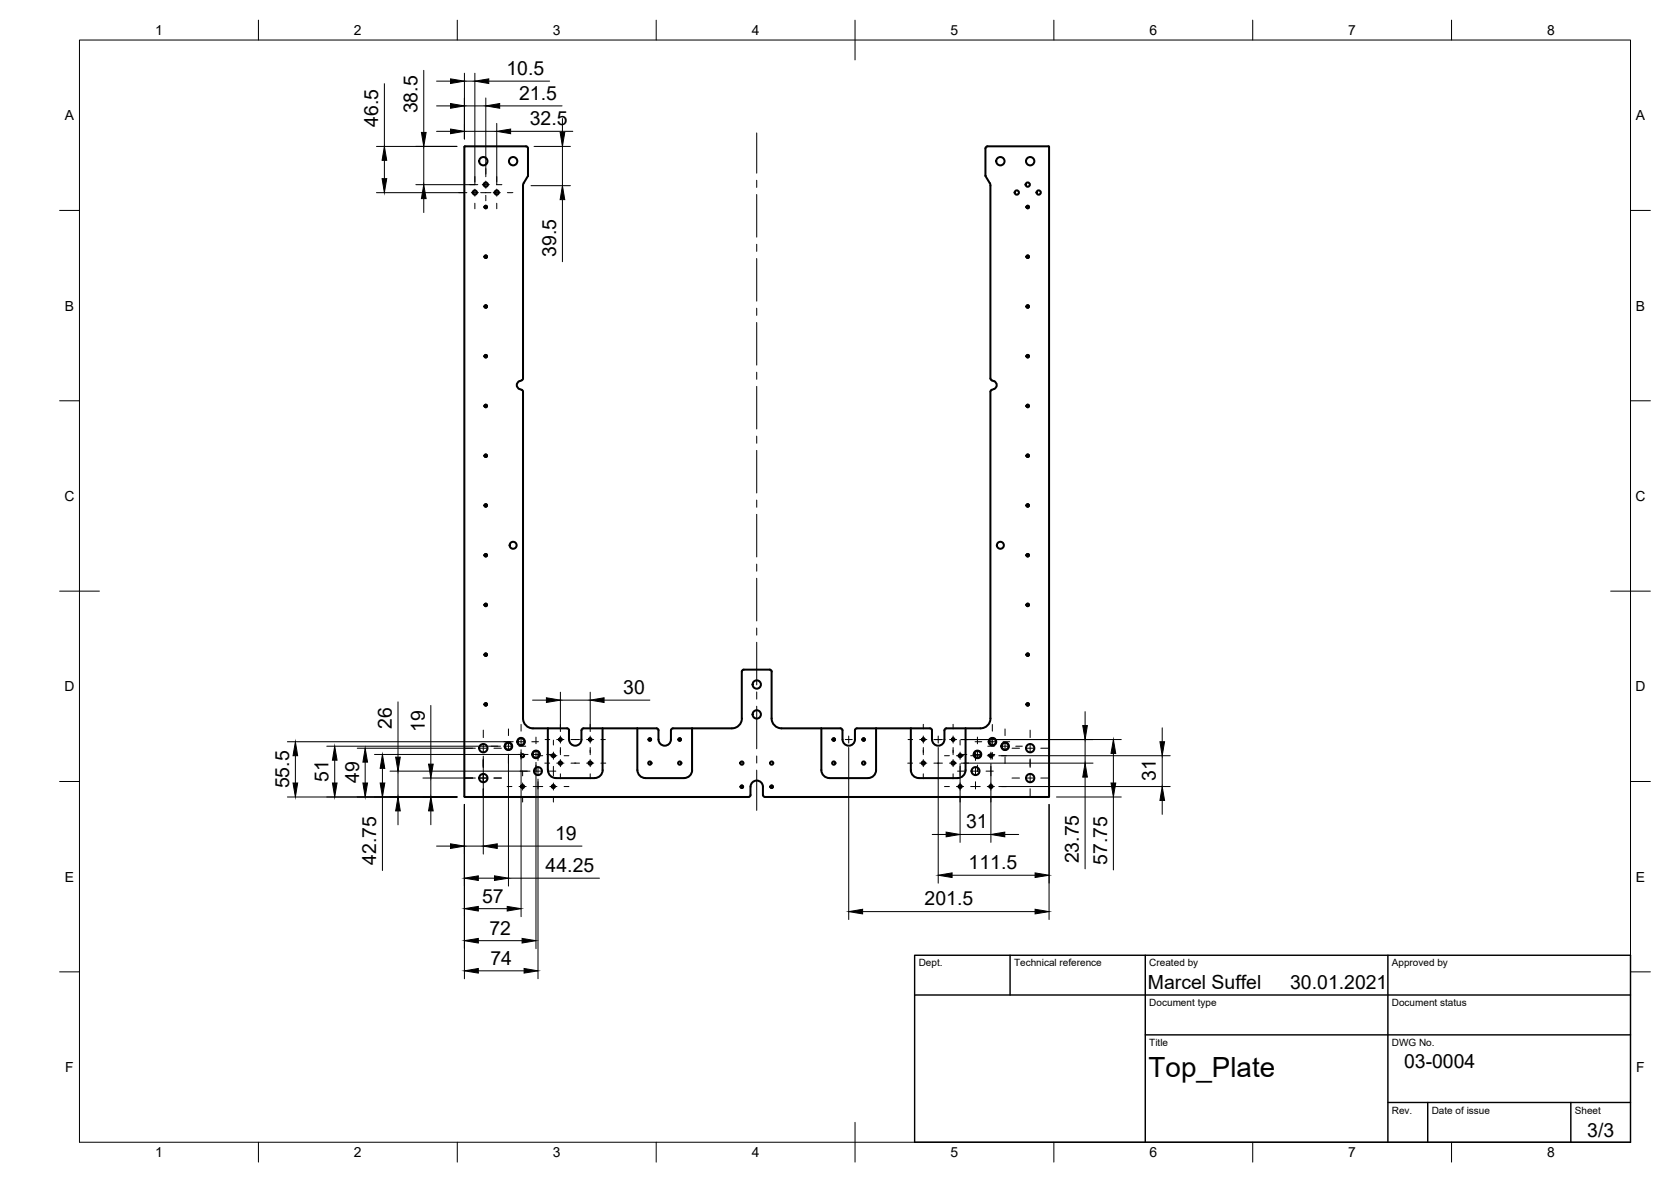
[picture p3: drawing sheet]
<svg xmlns="http://www.w3.org/2000/svg" width="420mm" height="297mm" viewBox="0 0 420 297" stroke-linecap="round" stroke-linejoin="round" font-family="sans-serif">
<!-- layer: Sichtbar -->
<g fill="none" stroke="#000" stroke-width=".51">
<path d="M116.8 36.9v163.3M116.9 36.8h15.6l.3 .5-.1 7M116.9 36.8l-.1 .1M132.7 44.3l-1 1.7-.2 .7v48.4l-.3 .5M247.8 44.3l1.1 1.7 .1 .6v48.5l.4 .5M247.8 44.3v-7l.2-.5h15.7l.1 163.3-71.5 .2M130.6 95.8a1.14 1.14 0 0 0-.6 1.3 1.14 1.14 0 0 0 1.2 .9l.3 .4v82.1a2.51 2.51 0 0 0 2.5 2.5l8.8 .1 .3 .4v2.4M131.2 95.6l-.6 .2M249.4 95.6l.5 .2M249.9 97.8l-.7 .3-.2 .3v82.1a2.47 2.47 0 0 1-2.5 2.5h-8.5M249.9 95.8a1.07 1.07 0 0 1 .7 1 1.07 1.07 0 0 1-.7 1M194 168.8v11.7a2.51 2.51 0 0 0 2.5 2.5h10"/>
<path d="M194 168.8v-.3l-.5-.2h-6.5l-.4 .2-.1 12M137.8 183v10.5M137.8 193.5a2 2 0 0 0 2 2M139.8 195.5h9.7M143.1 185.8a1.56 1.56 0 0 0 1.5 1.6 1.56 1.56 0 0 0 1.6-1.6M146.2 185.9v-2.4l.1-.2 .4-.3h18.4l.2 .1 .3 .4v2.4M151.5 183v10.5M151.5 193.5a2 2 0 0 1-2 2M160.3 183v10.5M160.3 193.5a2 2 0 0 0 2 2M162.3 195.5h9.7M165.6 185.8a1.56 1.56 0 0 0 1.5 1.6 1.56 1.56 0 0 0 1.6-1.6"/>
<path d="M174 183h10M174 183l-5 .1-.3 .4v2.4M174 183v10.5M174 193.5a2 2 0 0 1-2 2M186.5 180.5a2.51 2.51 0 0 1-2.5 2.5M206.5 183v10.5a2 2 0 0 0 2 2M206.5 183l5.1 .1 .2 .4v2.4M208.5 195.5h9.8M211.9 185.8a1.56 1.56 0 0 0 1.5 1.6 1.56 1.56 0 0 0 1.6-1.6M215 185.9v-2.4v-.2l.5-.3h18.3l.3 .1 .2 .4v2.4M220.3 183v10.5a2 2 0 0 1-2 2M229 183v10.5a2 2 0 0 0 2 2"/>
<path d="M231 195.5h9.8M234.4 185.8a1.56 1.56 0 0 0 1.5 1.6 1.56 1.56 0 0 0 1.6-1.6M238 183l-.5 .3v.2v2.4M242.8 183v10.5a2 2 0 0 1-2 2M116.8 200.1l.1 .2M192.3 200.3l-.2-.1-.3-.4v-2.1a1.57 1.57 0 0 0-1.5-1.5 1.57 1.57 0 0 0-1.6 1.5v2.1l-.2 .4-.3 .1h-71.3"/>
<circle cx="119.4" cy="48.4" r=".54"/>
<circle cx="121.5" cy="40.5" r="1.05"/>
<circle cx="122.1" cy="52" r=".31"/>
<circle cx="122.1" cy="46.4" r=".54"/>
<circle cx="124.9" cy="48.4" r=".54"/>
<circle cx="129" cy="40.5" r="1.05"/>
<circle cx="251.5" cy="40.5" r="1.05"/>
<circle cx="255.7" cy="48.4" r=".54"/>
<circle cx="258.4" cy="52" r=".31"/>
<circle cx="258.4" cy="46.4" r=".54"/>
<circle cx="259" cy="40.5" r="1.05"/>
<circle cx="261.2" cy="48.4" r=".54"/>
<circle cx="122.1" cy="64.5" r=".31"/>
<circle cx="122.1" cy="77" r=".31"/>
<circle cx="258.4" cy="64.5" r=".31"/>
<circle cx="258.4" cy="77" r=".31"/>
<circle cx="122.1" cy="89.5" r=".31"/>
<circle cx="258.4" cy="89.5" r=".31"/>
<circle cx="122.1" cy="102" r=".31"/>
<circle cx="122.1" cy="114.5" r=".31"/>
<circle cx="258.4" cy="102" r=".31"/>
<circle cx="258.4" cy="114.5" r=".31"/>
<circle cx="122.1" cy="127" r=".31"/>
<circle cx="122.1" cy="139.5" r=".31"/>
<circle cx="129" cy="137" r=".88"/>
<circle cx="251.5" cy="137" r=".88"/>
<circle cx="258.4" cy="139.5" r=".31"/>
<circle cx="258.4" cy="127" r=".31"/>
<circle cx="122.1" cy="152" r=".31"/>
<circle cx="258.4" cy="152" r=".31"/>
<circle cx="122.1" cy="177" r=".31"/>
<circle cx="122.1" cy="164.5" r=".31"/>
<circle cx="190.3" cy="179.5" r="1.05"/>
<circle cx="190.3" cy="172" r="1.05"/>
<circle cx="258.4" cy="177" r=".31"/>
<circle cx="258.4" cy="164.5" r=".31"/>
<circle cx="121.5" cy="188" r="1.05"/>
<circle cx="121.5" cy="195.5" r="1.05"/>
<circle cx="127.8" cy="187.5" r=".86"/>
<circle cx="131" cy="186.4" r=".86"/>
<circle cx="131.4" cy="197.7" r=".39"/>
<circle cx="131.4" cy="189.9" r=".39"/>
<circle cx="134.8" cy="189.6" r=".86"/>
<circle cx="135.3" cy="193.8" r="1.01"/>
<circle cx="139.1" cy="189.9" r=".39"/>
<circle cx="139.1" cy="197.7" r=".39"/>
<circle cx="140.9" cy="191.8" r=".41"/>
<circle cx="140.9" cy="185.8" r=".31"/>
<circle cx="148.4" cy="191.8" r=".41"/>
<circle cx="148.4" cy="185.8" r=".31"/>
<circle cx="163.4" cy="191.8" r=".41"/>
<circle cx="163.4" cy="185.8" r=".31"/>
<circle cx="170.9" cy="191.8" r=".41"/>
<circle cx="170.9" cy="185.8" r=".31"/>
<circle cx="186.5" cy="197.7" r=".31"/>
<circle cx="186.5" cy="191.8" r=".41"/>
<circle cx="194" cy="197.7" r=".31"/>
<circle cx="194" cy="191.8" r=".41"/>
<circle cx="209.6" cy="191.8" r=".41"/>
<circle cx="209.6" cy="185.8" r=".31"/>
<circle cx="217.2" cy="191.8" r=".41"/>
<circle cx="217.2" cy="185.8" r=".31"/>
<circle cx="232.2" cy="191.8" r=".41"/>
<circle cx="232.2" cy="185.8" r=".31"/>
<circle cx="239.7" cy="191.8" r=".41"/>
<circle cx="239.7" cy="185.8" r=".31"/>
<circle cx="241.4" cy="189.9" r=".39"/>
<circle cx="241.4" cy="197.7" r=".39"/>
<circle cx="245.3" cy="193.8" r="1.01"/>
<circle cx="245.8" cy="189.6" r=".86"/>
<circle cx="249.2" cy="197.7" r=".39"/>
<circle cx="249.2" cy="189.9" r=".39"/>
<circle cx="249.5" cy="186.4" r=".86"/>
<circle cx="252.7" cy="187.5" r=".86"/>
<circle cx="259" cy="195.5" r="1.05"/>
<circle cx="259" cy="188" r="1.05"/>
</g>
<!-- layer: Sichtbar schmal -->
<g fill="none" stroke="#000" stroke-width=".36">
<circle cx="122.1" cy="52" r=".39"/>
<circle cx="258.4" cy="52" r=".39"/>
<circle cx="122.1" cy="64.5" r=".39"/>
<circle cx="122.1" cy="77" r=".39"/>
<circle cx="258.4" cy="64.5" r=".39"/>
<circle cx="258.4" cy="77" r=".39"/>
<circle cx="122.1" cy="89.5" r=".39"/>
<circle cx="258.4" cy="89.5" r=".39"/>
<circle cx="122.1" cy="114.5" r=".39"/>
<circle cx="122.1" cy="102" r=".39"/>
<circle cx="258.4" cy="114.5" r=".39"/>
<circle cx="258.4" cy="102" r=".39"/>
<circle cx="122.1" cy="127" r=".39"/>
<circle cx="122.1" cy="139.5" r=".39"/>
<circle cx="258.4" cy="139.5" r=".39"/>
<circle cx="258.4" cy="127" r=".39"/>
<circle cx="122.1" cy="152" r=".39"/>
<circle cx="258.4" cy="152" r=".39"/>
<circle cx="122.1" cy="177" r=".39"/>
<circle cx="122.1" cy="164.5" r=".39"/>
<circle cx="258.4" cy="164.5" r=".39"/>
<circle cx="258.4" cy="177" r=".39"/>
<circle cx="127.8" cy="187.5" r="1.03"/>
<circle cx="131" cy="186.4" r="1.03"/>
<circle cx="134.8" cy="189.6" r="1.03"/>
<circle cx="140.9" cy="185.8" r=".39"/>
<circle cx="148.4" cy="185.8" r=".39"/>
<circle cx="163.4" cy="185.8" r=".39"/>
<circle cx="170.9" cy="185.8" r=".39"/>
<circle cx="186.5" cy="197.7" r=".39"/>
<circle cx="194" cy="197.7" r=".39"/>
<circle cx="209.6" cy="185.8" r=".39"/>
<circle cx="217.2" cy="185.8" r=".39"/>
<circle cx="232.2" cy="185.8" r=".39"/>
<circle cx="239.7" cy="185.8" r=".39"/>
<circle cx="245.8" cy="189.6" r="1.03"/>
<circle cx="249.5" cy="186.4" r="1.03"/>
<circle cx="252.7" cy="187.5" r="1.03"/>
</g>
<!-- layer: Border -->
<g fill="none" stroke="#000" stroke-width=".25">
<path d="M20 10.1h390v276.9h-390zM65 5.1v5M115 5.1v5M165 5.1v5M215 5.1v10M265 5.1v5M315 5.1v5M365 5.1v5M15 52.9h5M410 52.9h5M15 100.7h5M410 100.7h5"/>
<path d="M15 148.6h10M405 148.6h10M15 196.4h5M410 196.4h5M15 244.2h5M410 244.2h5M65 287v5M115 287v5M165 287v5M215 282.1v9.9M265 287v5M315 287v5"/>
<path d="M365 287v5"/>
</g>
<!-- layer: TitleBlock -->
<path d="M230 240.1h180v46.9h-180zM230 250h180M254 240.1v9.9M288 240.1v46.9M349 240.1v46.9M288 260.1h122M349 277.1h61M359 277.1v9.9M395 277.1v9.9" fill="none" stroke="#000" stroke-width=".36"/>
<!-- layer: Dimensions -->
<g fill="none" stroke="#000" stroke-width=".25">
<path d="M106.6 17.7v15.6M116.8 18.4v16.5M119.4 18.4v28M94.7 36.8h20.2M96.6 21v15.8M106.6 36.8v9.6M109.8 20.4h3.5M109.8 26.6h3.5M109.8 33h3.5M116.8 20.4h2.6M116.8 26.6h5.4M116.8 33h8.1"/>
<path d="M122.2 24.6v19.8M122.9 20.4h15.3M124.9 31v15.4M125.6 26.6h15.7M128.4 33h15.6M134.3 36.8h9.1M141.4 29.8v3.5M141.4 36.8v9.9M94.7 48.4h22.7M96.6 40.3v4.6M104.6 46.4h15.5M106.6 49.9v3.5"/>
<path d="M133.5 46.7h9.9M141.4 50.2v15.6M100.1 176.4v13.9M108.3 177.3v14.7M133.9 175.9h3.5M140.9 174v9.8M140.9 175.9h7.5M148.4 174v9.8M151.9 175.9h11.5M272.8 178.8v3.5M72.3 186.4h56.7M74.3 189.9v6.9"/>
<path d="M82.2 187.5h43.6M84.2 191v5.8M89.8 188h29.7M91.8 191.5v5.3M94.2 189.6h38.6M96.2 193.1v3.7M98.1 193.8h35.2M100.1 193.8v6.5M106.3 195.5h13.2M108.3 195.5v4.8M121.5 190v24.6M127.8 189.5v33.2"/>
<path d="M131 188.4v42M134.8 191.6v46.8M135.3 195.8v50.2M213.4 187.8v43.3M235.9 187.8v34.1M241.4 191.9v19.8M241.6 185.9h40.3M241.6 191.8h33.2M249.2 191.9v19.8M251.1 197.7h43.1M251.1 189.9h43.1M272.8 185.9v5.9"/>
<path d="M272.8 195.3v23M280 189.3v7.5M292.2 182.9v3.5M292.2 189.9v7.8M72.3 200.3h42.6M96.2 200.3v18.5M100.1 203.8v3.5M108.3 203.8v3.5M109.8 212.6h3.5M116.8 202.1v43.9M116.8 212.6h4.7M125 212.6h21.3"/>
<path d="M234.4 209.7h3.5M239.4 219.9h20.9M241.4 209.7h7.8M252.6 209.7h3.5M263.8 202.1v29M265.6 200.3h16.3M280 200.3v18.3M292.2 201.2v3.4M120.3 220.7h4M120.3 228.4h7.2M120.3 236.4h11M127.8 220.7h22.9"/>
<path d="M216.9 229.1h43.4M120.3 244h11.5"/>
</g>
<g fill="#000" stroke="#000" stroke-width=".25">
<path d="M113.3 19.8l3.5 .6-3.5 .6zM119.4 20.4l3.5-.6v1.2zM106 33.3h1.1l-.5 3.5zM113.3 26l3.5 .6-3.5 .6zM113.3 32.4l3.5 .6-3.5 .6zM122.2 26.6l3.4-.6v1.2zM124.9 33l3.5-.6v1.2zM140.8 33.3h1.2l-.6 3.5zM96.1 44.9h1.1l-.6 3.5zM96.6 36.8l.6 3.5h-1.1zM106.6 46.4l.5 3.5h-1.1zM141.4 46.7l.6 3.5h-1.2z"/>
<path d="M137.4 175.4l3.5 .5-3.5 .6zM148.4 175.9l3.5-.5v1.1zM74.3 186.4l.5 3.5h-1.1zM73.7 196.8h1.1l-.5 3.5zM83.6 196.8h1.2l-.6 3.5zM84.2 187.5l.6 3.5h-1.2zM91.2 196.8h1.2l-.6 3.5zM91.8 188l.6 3.5h-1.2zM96.2 189.6l.6 3.5h-1.2zM95.6 196.8h1.2l-.6 3.5zM99.5 190.3h1.1l-.5 3.5zM107.8 192h1.1l-.6 3.5z"/>
<path d="M272.2 182.3h1.2l-.6 3.6zM272.8 191.8l.6 3.5h-1.2zM280 185.9l.5 3.4h-1.1zM279.4 196.8h1.1l-.5 3.5zM291.7 186.4h1.1l-.6 3.5zM100.1 200.3l.5 3.5h-1.1zM108.3 200.3l.6 3.5h-1.1zM113.3 212.1l3.5 .5-3.5 .6zM121.5 212.6l3.5-.5v1.1zM237.9 209.1l3.5 .6-3.5 .6zM235.9 219.9l3.5-.5v1.1zM249.2 209.7l3.4-.6v1.2z"/>
<path d="M260.3 219.4l3.5 .5-3.5 .6zM292.2 197.7l.6 3.5h-1.1zM116.8 220.7l3.5-.6v1.2zM116.8 228.4l3.5-.6v1.1zM116.8 236.4l3.5-.6v1.2zM124.3 220.1l3.5 .6-3.5 .6zM127.5 227.8l3.5 .6-3.5 .5zM131.3 235.8l3.5 .6-3.5 .6zM213.4 229.1l3.5-.6v1.2zM260.3 228.5l3.5 .6-3.5 .6zM116.8 244l3.5-.6v1.1zM131.8 243.4l3.5 .6-3.5 .5z"/>
</g>
<!-- layer: Center Lines -->
<g fill="none" stroke="#000" stroke-width=".25">
<path d="M190.3 33.4v10.1M115.4 48.4h1.3M118.1 46.4h1.4M118.5 48.4h1.8M119.4 44.4v1.3M119.4 47.5v1.8M119.4 51.1v1.4M120.9 48.4h2.5M121.3 46.4h1.7M122.2 42.4v1.3M122.2 45.5v1.8M122.2 49.1v1.3"/>
<path d="M124 48.4h1.8M124.8 46.4h1.4M124.9 44.4v1.3M124.9 47.5v1.8M124.9 51.1v1.4M127.6 48.4h1.3M190.3 45.3v1.8M190.3 48.9v10.7M190.3 61.4v1.8M190.3 65v10.7M190.3 77.5v1.8M190.3 81v10.7"/>
<path d="M190.3 93.5v1.8M190.3 97.1v10.7M190.3 109.6v1.8M190.3 113.2v10.7M190.3 125.7v1.8M190.3 129.3v10.7M190.3 141.8v1.7M190.3 145.3v10.7M190.3 157.8v1.8M190.3 161.4v10.7M190.3 173.9v1.8M190.3 177.5v10.7"/>
<path d="M117 188h1.9M117 195.5h1.9M120.6 188h1.8M120.6 195.5h1.8M121.5 183.5v1.9M121.5 187.1v1.8M121.5 190.7v2.2M121.5 194.6v1.8M121.5 198.2v1.9M123.5 187.5h1.7M124.2 188h1.9M124.2 195.5h1.9"/>
<path d="M126.7 186.4h1.7M126.9 187.5h1.8M127.5 197.7h1.2M127.8 183.2v1.7M127.8 186.6v1.8M127.8 190.2v1.7M130.1 186.4h1.8M130.4 189.6h1.7M130.5 187.5h1.7M130.5 197.7h1.8M130.8 193.8h1.8M131 182.1v1.6"/>
<path d="M131 185.5v1.8M131 189.1v1.7M131.4 193.8v1.2M131.4 196.8v1.8M133.7 186.4h1.7M133.9 189.6h1.8M134.1 197.7h2.4M134.4 193.8h1.8M134.8 185.2v1.7M134.8 188.7v1.8M134.8 192.3v1.6M135.3 189.9h1.2"/>
<path d="M135.3 189.3v1.8M135.3 192.9v1.8M135.3 196.5v1.8M137 191.8h1.2M137.1 185.9h1.1M137.5 189.6h1.6M137.9 193.8h1.9M138.3 197.7h1.7M138.3 189.9h1.7M139.1 186v1.2M139.1 189v1.8M139.1 192.6v2.4"/>
<path d="M139.1 196.8v1.8M140 191.8h1.8M140 185.9h1.8M140.9 182v1.2M140.9 185v1.7M140.9 187.9v1.8M140.9 190.9v1.8M140.9 194.5v1.2M141.8 197.7h1.2M141.8 189.9h1.2M143.6 191.8h2.1M143.6 185.9h2.1"/>
<path d="M147.5 191.8h1.8M147.5 185.9h1.8M148.4 182v1.2M148.4 185v1.7M148.4 187.9v1.8M148.4 190.9v1.8M148.4 194.5v1.2M151.1 191.8h1.2M151.1 185.9h1.1M190.3 190v1.8M190.3 193.5v10.2M212.5 185.9h1.8"/>
<path d="M213.4 185v1.7M228.2 191.8h1.3M228.3 185.9h1.2M231.2 191.8h1.8M231.2 185.9h1.8M232.2 182v1.2M232.2 185v1.7M232.2 187.9v1.8M232.2 190.9v1.8M232.2 194.5v1.2M234.8 191.8h2.2M234.8 185.9h2.2"/>
<path d="M235.9 185v1.7M237.5 197.7h1.2M237.5 189.9h1.2M238.8 191.8h1.7M238.8 185.9h1.7M239.6 182v1.2M239.6 185v1.7M239.6 187.9v1.8M239.6 190.9v1.8M239.6 194.5v1.2M240.5 197.7h1.8M240.5 189.9h1.8"/>
<path d="M240.8 193.8h1.8M241.4 186v1.2M241.4 189v1.8M241.4 192.6v2.4M241.4 196.8v1.8M241.4 189.6h1.7M242.3 191.8h1.3M242.3 185.9h1.2M244.1 197.7h2.4M244.1 189.9h2.4M244.4 193.8h1.8M244.9 189.6h1.8"/>
<path d="M245.2 186.4h1.6M245.3 189.3v1.8M245.3 192.9v1.8M245.3 196.5v1.8M245.8 185.2v1.7M245.8 188.7v1.8M245.8 192.3v1.6M247.9 193.8h1.9M248.2 197.7h1.8M248.2 189.9h1.8M248.4 187.5h1.6M248.5 189.6h1.6"/>
<path d="M248.6 186.4h1.8M249.2 186v1.2M249.2 189v1.8M249.2 192.6v2.4M249.2 196.8v1.8M249.5 182.1v1.6M249.5 185.5v1.8M249.5 189.1v1.7M251.8 187.5h1.8M251.8 197.7h1.2M251.8 189.9h1.2M252.2 186.4h1.7"/>
<path d="M252.7 183.2v1.7M252.7 186.6v1.8M252.7 190.2v1.7M254.5 188h1.8M254.5 195.5h1.8M255.4 187.5h1.6M258.1 188h1.8M258.1 195.5h1.8M259 183.5v1.9M259 187.1v1.8M259 190.7v2.2M259 194.6v1.8"/>
<path d="M259 198.2v1.9M261.7 188h1.9M261.7 195.5h1.9M131.4 200.3v1.3M139.1 200.3v1.3M241.4 200.3v1.3M249.2 200.3v1.3"/>
</g>
<text font-size="7" x="288.8" y="270.6">Top_Plate</text>
<g font-size="4.9">
<text x="127.4" y="18.8">10.5</text>
<text x="105" y="28.5" transform="rotate(-90 105 28.5)">38.5</text>
<text x="130.5" y="25">21.5</text>
<text x="95.1" y="31.8" transform="rotate(-90 95.1 31.8)">46.5</text>
<text x="133.2" y="31.5">32.5</text>
<text x="139.9" y="64.5" transform="rotate(-90 139.9 64.5)">39.5</text>
<text x="156.7" y="174.4">30</text>
<text x="98.5" y="183.1" transform="rotate(-90 98.5 183.1)">26</text>
<text x="106.8" y="184" transform="rotate(-90 106.8 184)">19</text>
<text x="82.6" y="196.5" transform="rotate(-90 82.6 196.5)">51</text>
<text x="90.3" y="196.8" transform="rotate(-90 90.3 196.8)">49</text>
<text x="290.7" y="196.2" transform="rotate(-90 290.7 196.2)">31</text>
<text x="72.7" y="198.1" transform="rotate(-90 72.7 198.1)">55.5</text>
<text x="242.9" y="208.1">31</text>
<text x="139.6" y="211.1">19</text>
<text x="94.6" y="217.3" transform="rotate(-90 94.6 217.3)">42.75</text>
<text x="137.2" y="219.1">44.25</text>
<text x="243.5" y="218.4">111.5</text>
<text x="271.3" y="217" transform="rotate(-90 271.3 217)">23.75</text>
<text x="278.4" y="217.3" transform="rotate(-90 278.4 217.3)">57.75</text>
<text x="121.2" y="226.8">57</text>
<text x="232.5" y="227.5">201.5</text>
<text x="123.1" y="234.9">72</text>
<text x="123.3" y="242.5">74</text>
<text x="288.6" y="248.6">Marcel Suffel</text>
<text x="324.4" y="248.6">30.01.2021</text>
<text x="353" y="268.4">03-0004</text>
<text x="399.1" y="285.8">3/3</text>
</g>
<g font-size="3.5">
<text x="39" y="8.8">1</text>
<text x="89" y="8.8">2</text>
<text x="139" y="8.8">3</text>
<text x="189" y="8.8">4</text>
<text x="239" y="8.8">5</text>
<text x="289" y="8.8">6</text>
<text x="339" y="8.8">7</text>
<text x="389" y="8.8">8</text>
<text x="16.3" y="30.2">A</text>
<text x="411.3" y="30.2">A</text>
<text x="16.3" y="78">B</text>
<text x="411.3" y="78">B</text>
<text x="16.2" y="125.9">C</text>
<text x="411.2" y="125.9">C</text>
<text x="16.2" y="173.7">D</text>
<text x="411.2" y="173.7">D</text>
<text x="16.3" y="221.6">E</text>
<text x="411.3" y="221.6">E</text>
<text x="16.4" y="269.4">F</text>
<text x="411.4" y="269.4">F</text>
<text x="39" y="290.8">1</text>
<text x="89" y="290.8">2</text>
<text x="139" y="290.8">3</text>
<text x="189" y="290.8">4</text>
<text x="239" y="290.8">5</text>
<text x="289" y="290.8">6</text>
<text x="339" y="290.8">7</text>
<text x="389" y="290.8">8</text>
</g>
<g font-size="2.5">
<text x="231" y="242.9">Dept.</text>
<text x="255" y="242.9">Technical reference</text>
<text x="289" y="242.9">Created by</text>
<text x="350" y="242.9">Approved by</text>
<text x="289" y="252.8">Document type</text>
<text x="350" y="252.8">Document status</text>
<text x="289" y="262.9">Title</text>
<text x="350" y="262.9">DWG No.</text>
<text x="350" y="279.9">Rev.</text>
<text x="360" y="279.9">Date of issue</text>
<text x="396" y="279.9">Sheet</text>
</g>
</svg>
